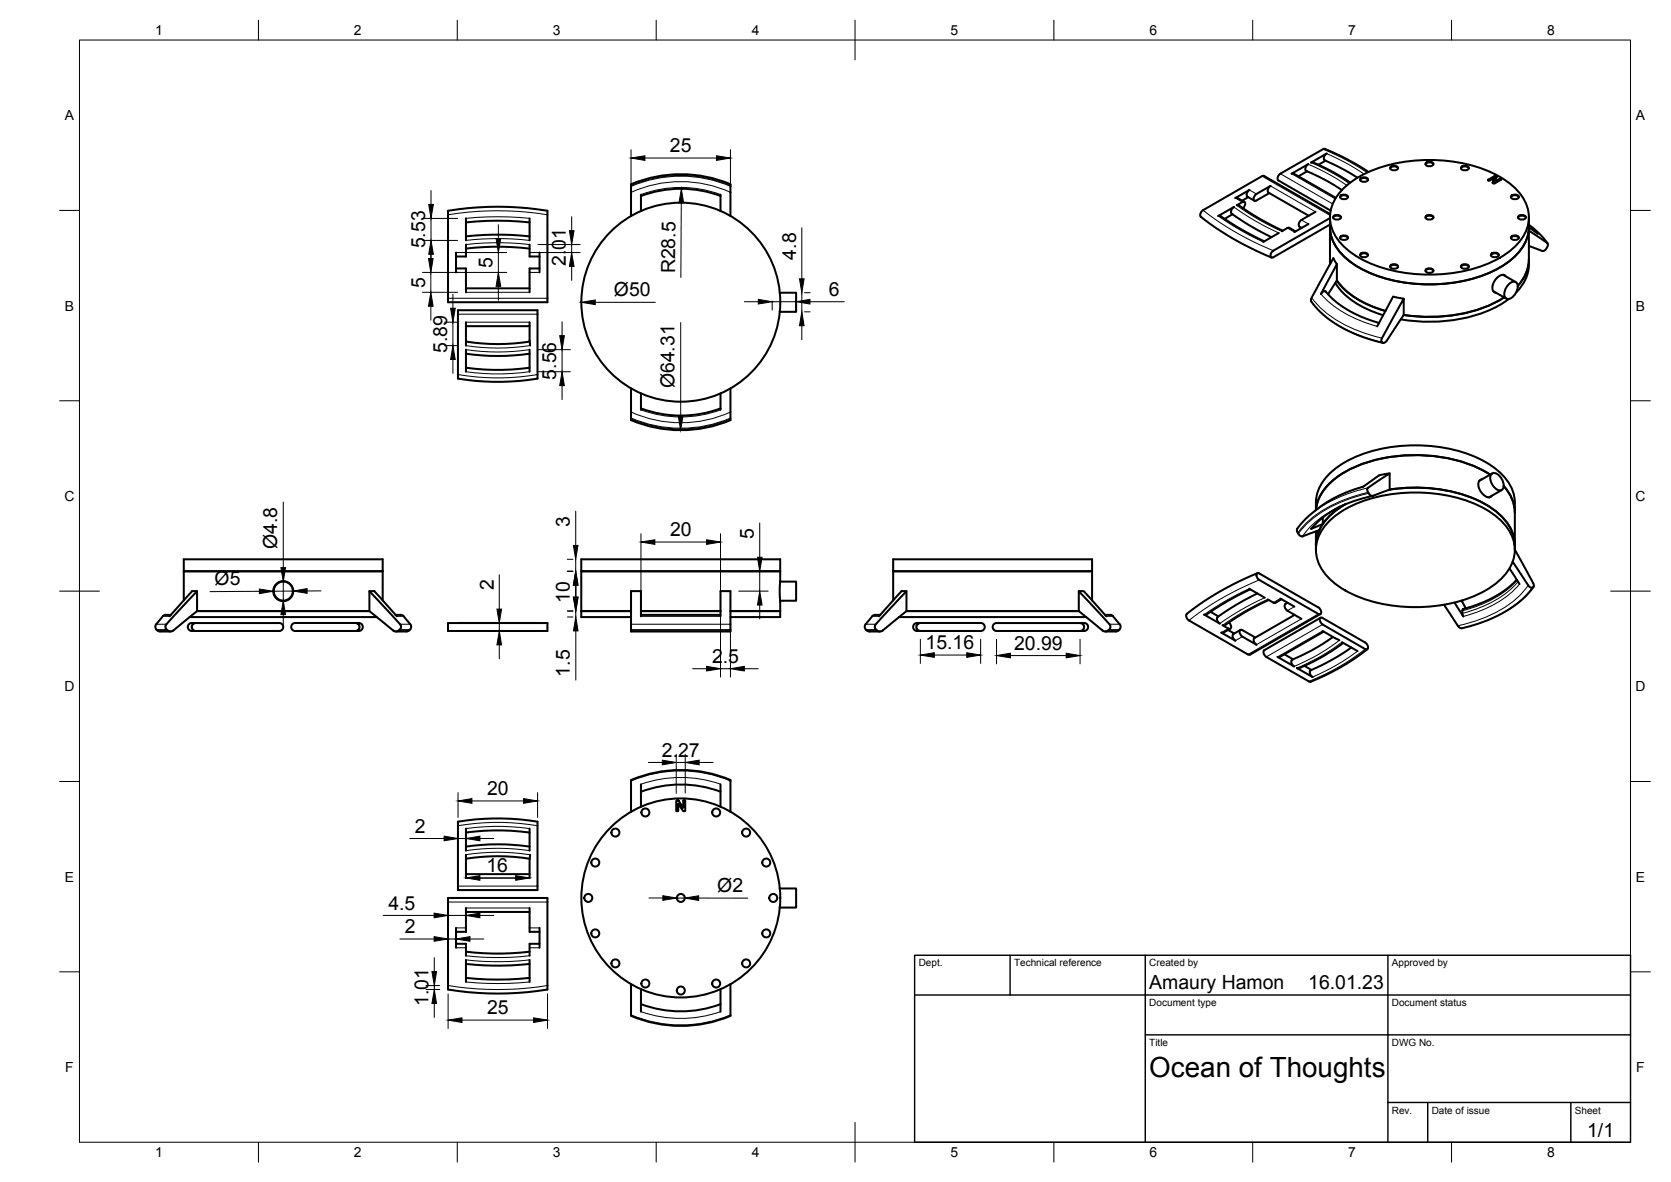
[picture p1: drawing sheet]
<svg xmlns="http://www.w3.org/2000/svg" width="420mm" height="297mm" viewBox="0 0 420 297" stroke-linecap="round" stroke-linejoin="round" font-family="sans-serif">
<!-- layer: Visible -->
<g fill="none" stroke="#000" stroke-width=".51">
<path d="M112.6 53a66.6 66.6 0 0 1 25 .1v22.9h-25zM117.2 59.4l6.8-.4h4.6l4.6 .4M117.2 55.9a75.8 75.8 0 0 1 16 0M117.2 54.9v5.5M133.2 54.9v5.5M158.7 54.3v-7.8a30.9 30.9 0 0 1 25-.2v8M161.2 48.9v4.2M161.2 49.3a28.5 28.5 0 0 1 20 0M181.2 48.9v4.2M309.9 53.9l-2 1.1M310.6 49.8l3.6-2.1-.6 .6a.85 .85 0 0 0 .1 1.1l1.7 1M311.1 49.7l1.8 1"/>
<path d="M311.1 49.7l-.5 .1M312.4 50.8l-1.4 .8 .4-.1 5.3 3.5 5.9 3M312.4 50.8l.5-.1a1.1 1.1 0 0 1-.4 1.6M313.9 49.5l-1.6 .9M315.9 48.8l3.6-2.1-.6 .6a.85 .85 0 0 0 .1 1.1l10.1 5.8M317.8 44.2l16.7 9.6M317.8 44.2l-.5 .1-14.8 8.5-.5 .5-.2 .9 .1 .3 2.9 2.1 5 3.3 5.2 2.7 4.7 2.1M319.2 48.5l-3.3 1.9h-.5a1.2 1.2 0 0 1 .5-1.7M319.7 59.6l-5.6-3-4.4-2.9-.1-.8 .6-.9-3.9 2.3 .5-.1 4.6 3 6.5 3.4M321.4 45.3l13.2 7.6M321.5 58.6l-3.9 2.2M322.3 58.1l1.8-.9 1.7 1"/>
<path d="M324.8 43.7l4.1-2.4-.7 .9 .2 .7 5.4 2.6 3.6 2.3M325.3 43.6l10.6 6.1M325.3 43.6h-.5M328.7 43.1l-2.2 1.2M329 56.3l-3.5 2M330.8 53.2l-3.6 2.1a1.08 1.08 0 0 0-.6 1 1.08 1.08 0 0 0 .7 1M333.3 40.4l-1.8 1M334.4 57.1a11.7 11.7 0 0 0 5.9 9.2 37.1 37.1 0 0 0 25.8 4.7 26.1 26.1 0 0 0 15.9-7.8 9.8 9.8 0 0 0 2.4-6.1M334.4 54.8l-14.2 8.2-.6 .6-.1 .9 .2 .2h.4l14.3-8.3M334.4 54.6v11.8M335.2 54.7a1.24 1.24 0 0 1 2 0M335.2 54.4l1-.4a.73 .73 0 0 1 .9 .8l-.9 .4a.73 .73 0 0 1-1-.8z"/>
<path d="M336.9 49.5a1.24 1.24 0 0 1 2 0M336.9 59.8a1.24 1.24 0 0 1 2 0M337 49.3l.9-.4a.73 .73 0 0 1 1 .8l-1 .4a.73 .73 0 0 1-.9-.8zM337 59.5l.9-.4a.73 .73 0 0 1 1 .8l-1 .4a.73 .73 0 0 1-.9-.8zM337.5 47.7a28.5 28.5 0 0 1 16.9-7.2 38.3 38.3 0 0 1 22.7 3.9 14 14 0 0 1 7.1 8.3 10 10 0 0 1-4.1 10 32.1 32.1 0 0 1-19.7 6.3 35.6 35.6 0 0 1-20.3-5.2 11.2 11.2 0 0 1-5.7-9.8 10.1 10.1 0 0 1 3.1-6.3zM341.3 44.7l-4.4-2.6-3.9-1.8-.1-.3 .1-.7 .6-.7-4 2.3 .5-.1 3.5 1.6 5.9 3.5M342 45.2a1.24 1.24 0 0 1 2 0M342 44.9l1-.4a.73 .73 0 0 1 .9 .8l-.9 .4a.73 .73 0 0 1-1-.8zM344.1 43.2l-5.2-3.1-6-2.7-11 6.2-.5 .7a.85 .85 0 0 0 0 1M349.5 42.3a1.24 1.24 0 0 1 2 0M349.6 42l.9-.4a.73 .73 0 0 1 1 .8l-1 .4a.73 .73 0 0 1-.9-.8zM358.4 41.3a1.24 1.24 0 0 1 2 0"/>
<path d="M358.4 54.7a1.24 1.24 0 0 1 2 0M358.5 41l.9-.4a.73 .73 0 0 1 1 .8l-1 .4a.73 .73 0 0 1-.9-.8zM358.5 54.4l.9-.4a.73 .73 0 0 1 1 .8l-1 .4a.73 .73 0 0 1-.9-.8zM367.3 42.3a1.24 1.24 0 0 1 2 0M367.4 42l.9-.4a.73 .73 0 0 1 1 .8l-1 .4a.73 .73 0 0 1-.9-.8zM375.3 45.9v.1M375.9 44.2l-1.8 1.1 .4 .1 1.3-.7-.5 1.2 .5-1.2M375.9 44.4l-1.7 .9M376.3 44.5l-.4-.1v-.2l.4 .2-.4 1.2M377.5 45.1h-.4l-1.2 .7v-.2l1.2-.7 .4 .1-1.7 1.1h-.4l-.1-.3M379.9 59.8a1.24 1.24 0 0 1 2 0M379.9 49.5a1.24 1.24 0 0 1 2 0"/>
<path d="M380 59.5l.9-.4a.73 .73 0 0 1 .9 .8l-.9 .4a.73 .73 0 0 1-.9-.8zM380 49.3l.9-.4a.73 .73 0 0 1 .9 .8l-.9 .4a.73 .73 0 0 1-.9-.8zM381.7 54.7a1.24 1.24 0 0 1 2 0M381.8 54.4l.9-.4a.73 .73 0 0 1 .9 .8l-.9 .4a.73 .73 0 0 1-.9-.8zM384.4 54.6v11.9a10.1 10.1 0 0 1-3.2 7M384.4 58l4.7 3.1 .1 .3-.4 1.2-.7 .5-3.7-1.3M384.4 57.1l2.3 1.7M384.4 56.5l2.6 2.2 2.1 2.5M114.7 67.5h2.5v6M114.7 63.5v5M115.1 78h20v17a53.5 53.5 0 0 1-20 0zM117.2 61.5v3h-2.5"/>
<path d="M117.2 62.5l6.8-.5 4.6 .1 4.6 .4M117.2 72.5h16M133.2 61.5v3h2.5M135.7 67.5h-2.5v6M135.7 63.5v5M196 73.6h4.2v4.8h-4.2M333.9 73.9l2.2-3.4v-4.1l-4 7.5 .6-.6 .5-.1 2.9 2.8 2.9 2 3.5 1.7 4.3 1.5M334.4 65.2l.1 1.1M335.7 71.1a20.6 20.6 0 0 0 12.1 8.1M336.1 70.5a21.8 21.8 0 0 0 12.3 7.6M336.1 66.4l-.8-1.5-5.5 9.9-.1 .9 1.6 2 1.4 1.3 3.9 2.9 2.4 1.2 2.9 1.3 5.8 1.8M342 64.2a1.24 1.24 0 0 1 2 0"/>
<path d="M342 63.8l1-.3a.73 .73 0 0 1 .9 .8l-.9 .4a.73 .73 0 0 1-1-.9zM349.5 67.1a1.24 1.24 0 0 1 2 0M349.6 66.7l.9-.3a.73 .73 0 0 1 1 .8l-1 .3a.73 .73 0 0 1-.9-.8zM352.9 75.1l-2.6-.5-4 7.4M353 75.1v4l-4.3 6.5-.5 .5-.5 .1-.3-.3v-.7zM358.4 68.1a1.24 1.24 0 0 1 2 0M358.5 67.8l.9-.4a.73 .73 0 0 1 1 .8l-1 .4a.73 .73 0 0 1-.9-.8zM367.3 67.1a1.24 1.24 0 0 1 2 0M367.4 66.7l.9-.3a.73 .73 0 0 1 1 .8l-1 .3a.73 .73 0 0 1-.9-.8zM374.9 64.2a1.24 1.24 0 0 1 2 0M374.9 63.8l1-.3a.73 .73 0 0 1 .9 .8l-.9 .4a.73 .73 0 0 1-1-.9zM375.5 73.2l3.2 1.8"/>
<path d="M377.9 69.1l3.2 1.8M378.2 74.7a37.8 37.8 0 0 1-25.3 4.4M378.6 69.4l-.5-.3-.8 .1-.9 .6-.7 1-.4 1v1l.3 .5 .6 .3M379.4 75.1a35.3 35.3 0 0 1-23.6 5.6l-3.6-.4M379.5 71.3a1.21 1.21 0 0 1 1.6-.4 1.21 1.21 0 0 1 .5 1.6l-.5 1.2a2.11 2.11 0 0 1-2.4 1.3 2.12 2.12 0 0 1 0-2.7zM384.4 65.2a9.8 9.8 0 0 1-2.8 6.7M117.2 88.9a56.3 56.3 0 0 0 16 0M117.2 85.8a51 51 0 0 0 16 0M117.2 92.4l6.8 .5h4.6l4.6-.5M117.2 81v5.9M117.2 87.9v5.5M117.2 82h16"/>
<path d="M133.2 81l.1 5.8M133.2 87.9v5.5M158.7 97.6v7.9a31.2 31.2 0 0 0 25 .1v-8M161.2 98.9v4.1M181.2 98.9v4.1M181.2 102.6a28.5 28.5 0 0 1-20 0M346.8 119.5l-4 2.8M349.4 118.9l-2.6 .6M374.7 119.3a38.1 38.1 0 0 0-27.1-4.1 24.8 24.8 0 0 0-14.3 7.4 10 10 0 0 0-2.4 5.6 10.9 10.9 0 0 1 4.6-10.2 32.7 32.7 0 0 1 20.4-6.1 33.6 33.6 0 0 1 20.4 6.1 11.1 11.1 0 0 1 4.6 8.3v11.9M374.9 119.2a1.5 1.5 0 0 1 2.4 .6l.3 .6a2.12 2.12 0 0 1 0 2.7 2.11 2.11 0 0 1-2.4-1.4 2.69 2.69 0 0 1-.3-2.5zM375.2 119l-3.3 1.8M330.9 133.5v4.7"/>
<path d="M333.9 131.3a28.5 28.5 0 0 1 17-7.2 38.3 38.3 0 0 1 22.7 3.9 14 14 0 0 1 7.1 8.2 10 10 0 0 1-4.1 10 32.1 32.1 0 0 1-19.7 6.4 35.6 35.6 0 0 1-20.3-5.3 11.2 11.2 0 0 1-5.7-9.8 10.1 10.1 0 0 1 3-6.2zM334.3 129.7a10.3 10.3 0 0 0-3.4 7.2 11.5 11.5 0 0 1 5.8-9.2l1.6-1-2.2 1.4zM337 127.3l-4.3 2.6-3 3 2.9-1.2v-1.6M342.8 122.3l-5.4 1.9-3.8 2-4.5 3.5-2.1 2.1-.9 1.3 .4 1.1 .8 .6 4.4-1.6M343.8 122.7l5.6-3.7v4l-4.4 1.6-.9-.6-.3-.8zM345.1 124.6l-4.6 1.3-4 1.6M349.4 123a38.8 38.8 0 0 1 24.4 3.9 13 13 0 0 1 7 9l.1 1M372.7 120.4l-.7 .3-.3 .8 .1 1 .5 1 .6 .8 .9 .6 .8 .1 .5-.4M377.6 123.2l-3.2 1.8M378.1 122.2a10 10 0 0 1 2.8 6.6M380.9 138.1l4.7 8.5 .1 .7-.2 .3-.5 .1-.6-.4-4.1-6.1M39.3 156.9a1.32 1.32 0 0 0 .2 1.4 1.32 1.32 0 0 0 1.4 .4h2"/>
<path d="M41.7 154.5h1.3M41.7 154.5l-.8 .4-1.6 2M46.2 150.9v-7.3h50v7.3M46.2 140.6h50v3h-50zM47.5 156.9l.7-.3h22a1.01 1.01 0 0 1 1 1 1.01 1.01 0 0 1-1 1h-21a1.88 1.88 0 0 1-1.9-.6l-.1-.4zM47.7 155.1h47M49.2 156.6l-.6 .2-.4 .6 .3 .8 .7 .4M49.6 148.6v5l-6 4.9-.6 .2-.8-.2-.6-.7 .2-.9zM49.6 148.6a1.68 1.68 0 0 0-2 .7l-4.9 5.6M73.5 156.9l.7-.3h15.2a1.48 1.48 0 0 1 1.8 1 1.49 1.49 0 0 1-1.8 1h-15.2a1.01 1.01 0 0 1-.9-.7 1.01 1.01 0 0 1 .2-1zM89.4 156.6l.7 .2 .3 .7-.2 .7-.8 .4M92.9 148.6l7.7 8.3 .2 .4-.1 .7-.7 .6h-1l-5.1-4.2a2.67 2.67 0 0 0-2.6-.8h-41.7h43.3v-5a1.68 1.68 0 0 1 1.9 .7l5 5.6"/>
<path d="M99.5 154.5h1.2M100.7 154.5l.8 .4 1.6 2M103.2 156.9a1.32 1.32 0 0 1-.2 1.4 1.32 1.32 0 0 1-1.5 .4h-1.9M112.6 156.6h25v2h-25zM115.1 156.6h20M115.1 156.6h.1M146.2 153.6h12.5M146.2 140.6h50v3h-50zM158.7 155.1h-12.5v-11.5h50l-.2 4.2 .2 7.3h-12.5M161.2 153.6h20M161.2 154.9v-6.3h-2.5v10.1h25v-10.1h-2.5v6.3M161.2 154.5h20"/>
<path d="M183.7 153.6h12.5M196.2 146.2h4v4.8h-4M217.7 156.9a1.32 1.32 0 0 0 .1 1.4 1.32 1.32 0 0 0 1.5 .4h1.9M221.3 154.5l-1.8 .2-1.8 2.2M224.6 150.9v-7.3h50v7.3M224.6 140.6h50v3h-50zM226.1 155.1h47M227.9 148.6l-7.7 8.3-.2 .4 .1 .7 .7 .6h1l5.1-4.2a2.67 2.67 0 0 1 2.6-.8h41.8h-43.4v-5a1.68 1.68 0 0 0-1.9 .7l-5 5.6M231.4 156.6a1.19 1.19 0 0 0-1.4 .2 1.19 1.19 0 0 0-.1 1.5l.7 .3h16a1.01 1.01 0 0 0 1-1 1.01 1.01 0 0 0-1-1h-15.4l-.6 .4-.2 .6 .4 .7 .6 .3M250.6 158.6h22M250.6 156.6h22M250.6 156.6a1.01 1.01 0 0 0-1 1 1.01 1.01 0 0 0 1 1"/>
<path d="M271.3 148.6l7.7 8.3 .2 .9-.6 .7-.8 .2-.6-.2-5.9-4.9zM271.3 148.6a1.68 1.68 0 0 1 1.9 .7l5 5.6M271.6 156.6l.6 .2 .4 .6-.2 .8-.8 .4M272.6 156.6a1.01 1.01 0 0 1 1 1 1.01 1.01 0 0 1-1 1M277.8 154.5h1.6l.5 .4M279.9 154.9l1.6 2M281.3 158.4l-.7 .3h-2.7M281.5 158.2l-.2 .2M281.5 156.9a1.01 1.01 0 0 1 0 1.3M304.4 153.7l2 1.2M308.8 158.3l1.5 .9M309.4 158l-1.8 1h-.5l3.5 2"/>
<path d="M310.1 159.3a1.2 1.2 0 0 0 .5 1.7M311.9 158.3l-1.8 1M312.4 160l3.5 2M312.4 158.4l3.2 1.8M312.4 158.3h-.5a1.2 1.2 0 0 0 .5 1.7M314.1 147.9l3.9 2.3M314.4 148.1l-5.5 2.8-5.6 3.6h-.5l3.9 2.2-.7-.9 .1-.7 4.8-3.2 5.3-2.8M316.2 144l-6.5 3-6.4 3.7-5 3.6-.1 .5 .3 .7 .4 .4 15.3 8.7 17.8-10.3M319 150.8l-6 3.1-5.1 3.3-.5-.1 1.5 .8 .4 .1a1.1 1.1 0 0 0-.3-1.6M321.9 150.4l3.6 2M322.2 150.6l-1.7 .9-1.8-.9M323.2 151.8a1.2 1.2 0 0 0 .5 1.7l3.5 2"/>
<path d="M323.8 151.5l-.6 .3M325.5 154.5l-10.1 5.8a1.2 1.2 0 0 0 .5 1.7M331.5 152.7l-14.9-8.6-.3-.1-.3 .2v.8l.5 .7 15 8.6M331.5 152.6l.5 .6a.73 .73 0 0 1-.2 1.2l-.3-.1M332 155.2l-14.1 8.2a1.2 1.2 0 0 0 .5 1.7l11.1 6.3 4.1-1.8 3.5-1.9 3.4-2.1 3.3-2.5M332.5 155.3l10.8 6.2 .6 .9v.6l-.2 .2-.4-.1-10.8-6.2M332.5 158.6l4.3 2.3M332.6 155.3l-.5-.1a1.2 1.2 0 0 0 .5 1.7M332.8 158.7l-11.1 6.4h-.5l4.2 2.4-.7-1 .1-.7 5.8-2.8 4.6-2.9M367.5 150.9l1.1 2M379.6 142.8l2.5 4M381.4 145.7l-2.5 2.2-3.3 2.2-4.2 1.9-3.5 1.1-.2 .3v.9l.2 .6-2.2-3.5"/>
<path d="M385.6 147.5l-1.7 2-1.5 1.5-3.9 2.7-4.4 2.2-3.5 1.2-3 .8-.5-.1-.4-.4-3.6-5.4M322.9 164.4l2.2 1.3M328 167.3l1.8 1.1M337.4 161.4l4 2.2M337.8 161.6l-3 2.1-2.9 1.7-4.7 2.3-.7 .3-.4-.1 3.9 2.2-.6-.8 .1-.8 5.2-2.5 5.1-3.3M158.7 196.1v7.9M161.2 197.1v5.7M161.2 199a28.5 28.5 0 0 1 20 0M181.2 197.1v5.7M183.7 196.1v7.9M183.7 196a32.2 32.2 0 0 0-25 0M115.1 206.5a52.1 52.1 0 0 1 20 .1v17.1h-20z"/>
<path d="M117.2 212.8a56.3 56.3 0 0 1 16 0M117.2 215.8a51 51 0 0 1 16 0M117.2 209.2l6.8-.5 4.6 .1 4.6 .4M117.2 208.2v5.6M117.2 214.8v5.9M117.2 219.7h16M133.2 208.2v5.6M133.3 214.8l-.1 5.9M170.1 201.2h.5l1.2 1.8v-1.7l.2-.2 .3 .1v2.4l-.2 .2-.4-.1-1.2-1.7v1.7l-.1 .2-.3-.1zM112.6 225.7h25v22.9a70.2 70.2 0 0 1-25 0zM114.7 237.2h2.5v3M114.7 233.2v5"/>
<path d="M117.2 228.2v6h-2.5M117.2 239.2l6.8 .4h4.6l4.6-.4M117.2 229.2h16M133.2 228.2v6h2.5M135.7 237.2h-2.5v3M135.7 233.2v5M196 223.3h4.2v4.8h-4.2M117.2 242.2l6.8 .5 4.6-.1 4.6-.4M117.2 245.8a75.8 75.8 0 0 0 16 0M117.2 241.2v5.6M133.2 241.2v5.6M158.7 247.3v7.9a31.2 31.2 0 0 0 25 .1v-8"/>
<path d="M161.2 248.6v5.6M161.2 252.3a28.5 28.5 0 0 0 20 0M181.2 248.6v5.6"/>
<circle cx="171.2" cy="75.9" r="25"/>
<circle cx="71.2" cy="148.6" r="2.5"/>
<circle cx="71.2" cy="148.5" r="2.4"/>
<circle cx="149.7" cy="216.8" r="1.01"/>
<circle cx="154.7" cy="209.2" r="1.01"/>
<circle cx="162.3" cy="204.2" r="1.01"/>
<circle cx="180.1" cy="204.2" r="1.01"/>
<circle cx="187.6" cy="209.2" r="1.01"/>
<circle cx="192.7" cy="216.8" r="1.01"/>
<circle cx="147.9" cy="225.7" r="1.01"/>
<circle cx="149.7" cy="234.6" r="1.01"/>
<circle cx="171.2" cy="225.7" r="25"/>
<circle cx="171.2" cy="225.7" r="1.01"/>
<circle cx="192.7" cy="234.6" r="1.01"/>
<circle cx="194.4" cy="225.7" r="1.01"/>
<circle cx="154.7" cy="242.1" r="1.01"/>
<circle cx="162.3" cy="247.2" r="1.01"/>
<circle cx="171.2" cy="248.9" r="1.01"/>
<circle cx="180.1" cy="247.2" r="1.01"/>
<circle cx="187.6" cy="242.1" r="1.01"/>
</g>
<!-- layer: Visible Narrow -->
<g fill="none" stroke="#000" stroke-width=".25">
<path d="M332.7 37.5a58.1 58.1 0 0 1 11.1 5.9M333.6 38.6l4.3 2 5.1 3.2M112.6 54a77.4 77.4 0 0 1 25 0M117.2 54.9l8-.4 8 .4M158.7 46.6a31.9 31.9 0 0 1 25 0M158.7 48.3a30.3 30.3 0 0 1 25 0M158.7 46.8a31.7 31.7 0 0 1 25 0M181.2 48.9a28.8 28.8 0 0 0-20 0M302.5 52.8a72.4 72.4 0 0 0 17.7 10.2M306.3 54.3l6.2 3.9 5.1 2.6M310.2 52a65.9 65.9 0 0 0 11.3 6.6M310.6 49.8l1.8 1"/>
<path d="M311 51.6a65 65 0 0 0 11.3 6.5M314.2 47.7l1.7 1.1M317.3 44.3l17.1 9.8M319.4 46.7l11.4 6.5M321.9 43.7l13.2 7.6M323.7 57.3l1.8 1M324.8 43.7l10.9 6.3M327.2 55.3l1.8 1M328.9 41.3l5.9 2.8 3.8 2.5M329.6 40.9l4.4 2 5.2 3.2M374.1 45.3h.1M374.2 45.1v.2"/>
<path d="M375.3 45.9v.1M375.7 44.3v.2M376.1 44.2v.2M376.2 44.3v.1M376.3 44.3v.2M377 45v.1M377.3 44.9v.2M377.4 44.9v.2M384.4 56.5l2.3 2.3M385.3 57.1a18.9 18.9 0 0 1 3.7 4M112.6 75h25M114.7 63.5h2.5"/>
<path d="M114.7 68.5h2.5M115.1 79h20M117.2 61.5l6.8-.5 4.6 .1 4.6 .4M117.2 60.4l6.8-.4h4.6l4.6 .4M117.2 73.5h16M133.2 63.5h2.5M133.2 68.5h2.5M329.8 74.8a27.2 27.2 0 0 0 14.3 9.3l3.4 .9M332.1 73.9a27.8 27.8 0 0 0 14.2 8.1M115.1 94.1a60.3 60.3 0 0 0 20 0M117.2 87.9a54.3 54.3 0 0 0 16 0M117.2 93.4l2.2 .3a57.4 57.4 0 0 0 13.8-.3"/>
<path d="M117.2 81h16M133.3 86.8a52.4 52.4 0 0 1-16.1 .1M336.9 82a38.9 38.9 0 0 0 10.6 4.1M337.1 82.1a38.7 38.7 0 0 0 10.6 4M158.7 105a31.7 31.7 0 0 0 25 0M161.2 103a28.8 28.8 0 0 0 20 0M183.7 103.5a30.3 30.3 0 0 1-25 0M183.7 105.3a31.9 31.9 0 0 1-25 0M336.5 127.5a22 22 0 0 0-9 7.3M337 127.3a21.6 21.6 0 0 0-7.3 5.6M342.8 122.3a32.5 32.5 0 0 0-11.4 5.5M344 122.6a35.4 35.4 0 0 0-13.9 6.3"/>
<path d="M344 123.7a31.2 31.2 0 0 0-16.9 9.2l-.8 1M344.1 124a31.1 31.1 0 0 0-16.9 9.2l-.7 .9M39.3 156.9h2.5M39.3 158.2h2.6M39.5 158.4h2.6M40.9 154.9h1.8M99.8 154.9h1.7M100.3 158.4h2.6M100.5 158.2h2.6M100.6 156.9h2.5M158.7 158.4h25M158.7 158.2h25"/>
<path d="M158.7 156.9h25M161.2 154.9h20M217.7 156.9h2.5M217.7 158.2h2.6M217.9 158.4h2.6M219.3 154.9h1.7M278.2 154.9h1.7M278.7 158.4h2.6M278.9 158.2h2.6M279 156.9h2.5M308.8 158l-1.7 1M312.4 160l-1.8 1"/>
<path d="M314.1 147.9l-5.2 2.7-6.1 3.9M316.6 145.7a73 73 0 0 0-17.6 10.2M318 150.2a67.7 67.7 0 0 0-11.3 6.5M318.7 150.6a66.8 66.8 0 0 0-11.3 6.5M321.9 150.4l-1.7 1M325.5 152.4l-1.8 1.1M327.2 155.5l-11.3 6.5M331.5 154.3l-17.7 10.2M332.5 158.6l-11.3 6.5M332.5 156.9l-14.1 8.2M381.5 145.8a26.8 26.8 0 0 1-13.8 7.7M381.7 146.2a26.3 26.3 0 0 1-14 8"/>
<path d="M382.1 146.8a26.4 26.4 0 0 1-14.2 8.1M384.2 147.1a25.7 25.7 0 0 1-14.2 9.3l-3.4 .9M385.3 147.7a21.5 21.5 0 0 1-7.1 6.1M385.5 147.6a21.6 21.6 0 0 1-7.1 6.1M336.8 160.9a48.3 48.3 0 0 1-11.4 6.6M337.4 161.4a48.9 48.9 0 0 1-11.3 6.5M341.4 163.6a53.9 53.9 0 0 1-11.4 6.5M343.3 163.1a56.6 56.6 0 0 1-14.2 8.1M158.7 196.3a31.9 31.9 0 0 1 25 0M161.2 197.1a30.3 30.3 0 0 1 20 0M115.1 207.5a60.3 60.3 0 0 1 20 0M117.2 213.8a54.3 54.3 0 0 1 16 0"/>
<path d="M117.2 208.2l2.2-.3a57.4 57.4 0 0 1 13.8 .3M117.2 214.8a52.4 52.4 0 0 1 16.1 0M112.6 226.7h25M114.7 238.2h2.5M114.7 233.2h2.5M115.1 222.7h20M117.2 220.7h16M117.2 228.2h16M133.2 238.2h2.5M133.2 233.2h2.5M112.6 247.7a77.4 77.4 0 0 0 25 0M117.2 241.2l6.8 .5 4.6-.1 4.6-.4"/>
<path d="M117.2 246.8l8 .4 8-.4M117.2 240.2l6.8 .4h4.6l4.6-.4M161.2 254.2a30.3 30.3 0 0 0 20 0M183.7 255a31.9 31.9 0 0 1-25 0"/>
</g>
<!-- layer: BORDER -->
<g fill="none" stroke="#000" stroke-width=".25">
<path d="M20 10.1h390v276.9h-390zM65 5.1v5M115 5.1v5M165 5.1v5M215 5.1v10M265 5.1v5M315 5.1v5M365 5.1v5M15 52.9h5M410 52.9h5M15 100.7h5M410 100.7h5"/>
<path d="M15 148.6h10M405 148.6h10M15 196.4h5M410 196.4h5M15 244.2h5M410 244.2h5M65 287v5M115 287v5M165 287v5M215 282.1v9.9M265 287v5M315 287v5"/>
<path d="M365 287v5"/>
</g>
<!-- layer: TITLEBLOCK -->
<path d="M230 240.1h180v46.9h-180zM230 250h180M254 240.1v9.9M288 240.1v46.9M349 240.1v46.9M288 260.1h122M349 277.1h61M359 277.1v9.9M395 277.1v9.9" fill="none" stroke="#000" stroke-width=".36"/>
<!-- layer: FD_Dimensions -->
<g fill="none" stroke="#000" stroke-width=".25">
<path d="M158.7 37.6v8.7M162.2 39.7h18M183.7 37.6v8.7M106.3 54.9h8.8M108.4 47.9v3.5M108.4 54.9v5.5M125.3 56.5v3.5M143.7 54.4v3.6M171.3 51l-.1 18.7M201.6 57.2v12.9M106.2 68.5h8.9M106.2 73.5h8.9"/>
<path d="M106.3 60.4h8.8M108.3 61.5v3.5M108.3 68.5v5M108.3 77v3.5M108.4 63.9v3.5M113.9 74v3.5M116.8 68.5h10.6M116.8 63.5h10.6M125.3 63.5v5M125.3 72v3.5M135.3 63.5h10.6M135.3 61.5h10.6"/>
<path d="M143.7 61.5v2M143.7 67v3.5M149.7 76h15.1M187.2 75.8h3.5M194.2 75.7v2.2M194.2 75.8h6M200.2 75.7v2.2M201.6 73.6v4.8M202.3 78.4h1.4M202.3 73.6h1.4M203.7 75.8h8.6M111.8 81h3.3"/>
<path d="M111.8 86.9h3.3M113.9 81v5.9M113.9 90.3v3.5M135.3 93.4h8.1M135.3 87.9h8.1M141.3 80.9v3.5M141.3 87.9v5.5M141.3 96.9v3.5M171.2 81.1v23.5M201.6 81.9v3.5M71.2 126.2v16.4M144.8 128.5v8.6"/>
<path d="M161.2 134.1v18.7M164.7 136.2h13M181.2 134.1v36M191 131.4v8.6M65.2 148.6l-12.4 .1M71.2 146.2v4.7M71.2 154.5v3.5M73.7 148.5l-5 .1M80.7 148.5h-3.5M123.4 158.5h12.2M123.4 156.6h12.2M125.5 144.4v8.7"/>
<path d="M125.5 156.6v1.9M142.6 143.6h1.5M142.6 140.6h1.5M142.6 153.6h1.5M142.7 155.1h1.4M144.8 140.6v3M144.8 146.6v4M144.8 153.6v1.5M144.8 158.5v12.4M183.7 150.7v19.4M185.8 148.6h7.3M188.9 143.6h5.2"/>
<path d="M191 143.6v5M191 152v3.6M125.5 162.1v3.5M174.2 168h3.5M181.2 168h2.5M187.2 168h3.5M231.4 160.6v6.1M234.9 164.6h8.2M246.6 160.6v6.1M250.6 160.7v6.1M254.1 164.7h14M271.6 160.7v6.1"/>
<path d="M115.2 199.2v6.2M135.2 199.2v6.2M163 191.6h3.5M170 189.5v9.9M170 191.6h2.3M172.3 189.5v9.8M175.8 191.6h3.5M103 210.7h8.7M115.2 210.7h2M118.7 201.3h13M120.7 210.7h3.5M96.3 230h12.9"/>
<path d="M100.5 236h8.7M112.7 228.8v9.3M112.7 236h2M112.7 230h4.5M114.7 235.3v2.8M118.2 236h3.5M120.7 220.6h9M120.7 230h3.5M163.2 225.7h3.5M170.2 225.7h2M175.7 225.7h12.3M107.1 247.7h3.5"/>
<path d="M107.1 248.7h3.5M109.2 240.7v3.5M109.2 247.7v1M109.2 252.2v3.5M112.7 249.8v8.7M116.2 256.4h18M137.7 249.8v8.7"/>
</g>
<g fill="#000" stroke="#000" stroke-width=".25">
<path d="M158.7 39.7l3.5-.6v1.2zM180.2 39.1l3.5 .6-3.5 .6zM107.8 51.4h1.2l-.6 3.5zM124.7 60h1.2l-.6 3.5zM143.2 58h1.1l-.6 3.5zM171.3 47.5l.6 3.5h-1.2zM108.3 73.5l.6 3.5h-1.2zM107.7 65h1.2l-.6 3.5zM108.4 60.4l.6 3.5h-1.2zM113.3 77.5h1.2l-.6 3.5zM125.3 68.5l.6 3.5h-1.2zM143.7 63.5l.6 3.5h-1.1z"/>
<path d="M146.2 76l3.5-.6v1.1zM190.7 75.2l3.5 .6-3.5 .6zM201 70.1h1.2l-.6 3.5zM200.2 75.8l3.5-.6v1.2zM113.9 86.9l.6 3.4h-1.2zM141.3 93.4l.6 3.5h-1.2zM140.7 84.4h1.2l-.6 3.5zM201.6 78.4l.6 3.5h-1.2zM170.6 104.6h1.1l-.6 3.5zM144.2 137.1h1.1l-.5 3.5zM161.2 136.2l3.5-.6v1.2zM177.7 135.6l3.5 .6-3.5 .6z"/>
<path d="M65.2 148l3.5 .6-3.5 .6zM71.2 150.9l.6 3.6h-1.2zM70.6 142.6h1.2l-.6 3.6zM73.7 148.5l3.5-.6v1.2zM124.9 153.1h1.2l-.6 3.5zM144.8 143.6l.5 3.5h-1.1zM144.2 150.1h1.1l-.5 3.5zM144.2 150.1h1.2l-.6 3.5zM144.8 155.1l.6 3.4h-1.2zM191 148.6l.6 3.4h-1.1zM190.5 140h1.1l-.6 3.6zM125.5 158.5l.6 3.6h-1.2z"/>
<path d="M177.7 167.5l3.5 .5-3.5 .6zM183.7 168l3.5-.5v1.1zM231.4 164.6l3.5-.6v1.2zM243.1 164l3.5 .6-3.5 .6zM250.6 164.7l3.5-.5v1.1zM268.1 164.2l3.5 .5-3.5 .6zM166.5 191l3.5 .6-3.5 .6zM172.3 191.6l3.5-.6v1.2zM111.7 210.1l3.5 .6-3.5 .6zM115.2 201.3l3.5-.6v1.2zM117.2 210.7l3.5-.6v1.2zM131.7 200.7l3.5 .6-3.5 .6z"/>
<path d="M109.2 235.4l3.5 .6-3.5 .5zM109.2 229.5l3.5 .5-3.5 .6zM114.7 236l3.5-.6v1.1zM117.2 220.6l3.5-.5v1.1zM117.2 230l3.5-.5v1.1zM129.7 220.1l3.5 .5-3.5 .6zM166.7 225.1l3.5 .6-3.5 .6zM172.2 225.7l3.5-.6v1.2zM108.6 244.2h1.2l-.6 3.5zM109.2 248.7l.6 3.5h-1.2zM112.7 256.4l3.5-.6v1.1zM134.2 255.8l3.5 .6-3.5 .5z"/>
</g>
<text font-size="7" x="289" y="270.6">Ocean of Thoughts</text>
<g font-size="4.9">
<text x="168.5" y="38.3">25</text>
<text x="106.9" y="62.4" transform="rotate(-90 106.9 62.4)">5.53</text>
<text x="200.2" y="65.2" transform="rotate(-90 200.2 65.2)">4.8</text>
<text x="123.8" y="67.3" transform="rotate(-90 123.8 67.3)">5</text>
<text x="142.3" y="66.8" transform="rotate(-90 142.3 66.8)">2.01</text>
<text x="169.8" y="68.7" transform="rotate(-90 169.8 68.7)">R28.5</text>
<text x="106.9" y="72.3" transform="rotate(-90 106.9 72.3)">5</text>
<text x="154.4" y="74.4">Ø50</text>
<text x="208.4" y="74.4">6</text>
<text x="112.4" y="88.7" transform="rotate(-90 112.4 88.7)">5.89</text>
<text x="139.9" y="95.4" transform="rotate(-90 139.9 95.4)">5.56</text>
<text x="169.6" y="97.6" transform="rotate(-90 169.6 97.6)">Ø64.31</text>
<text x="69.7" y="138" transform="rotate(-90 69.7 138)">Ø4.8</text>
<text x="143.3" y="132.4" transform="rotate(-90 143.3 132.4)">3</text>
<text x="168.5" y="134.8">20</text>
<text x="189.6" y="135.4" transform="rotate(-90 189.6 135.4)">5</text>
<text x="54" y="147.1">Ø5</text>
<text x="124.1" y="148.3" transform="rotate(-90 124.1 148.3)">2</text>
<text x="143.3" y="151.4" transform="rotate(-90 143.3 151.4)">10</text>
<text x="179" y="166.6">2.5</text>
<text x="232.7" y="163.2">15.16</text>
<text x="255" y="163.3">20.99</text>
<text x="143.3" y="170.1" transform="rotate(-90 143.3 170.1)">1.5</text>
<text x="166.4" y="190.2">2.27</text>
<text x="122.5" y="199.8">20</text>
<text x="104.3" y="209.3">2</text>
<text x="122.3" y="219.2">16</text>
<text x="180.4" y="224.2">Ø2</text>
<text x="97.7" y="228.6">4.5</text>
<text x="101.8" y="234.6">2</text>
<text x="289" y="248.5">Amaury Hamon</text>
<text x="329" y="248.5">16.01.23</text>
<text x="107.7" y="252.8" transform="rotate(-90 107.7 252.8)">1.01</text>
<text x="122.5" y="254.9">25</text>
<text x="399.1" y="285.7">1/1</text>
</g>
<g font-size="3.5">
<text x="39" y="8.8">1</text>
<text x="89" y="8.8">2</text>
<text x="139" y="8.8">3</text>
<text x="189" y="8.8">4</text>
<text x="239" y="8.8">5</text>
<text x="289" y="8.8">6</text>
<text x="339" y="8.8">7</text>
<text x="389" y="8.8">8</text>
<text x="16.3" y="30.2">A</text>
<text x="411.3" y="30.2">A</text>
<text x="16.3" y="78">B</text>
<text x="411.3" y="78">B</text>
<text x="16.2" y="125.9">C</text>
<text x="411.2" y="125.9">C</text>
<text x="16.2" y="173.7">D</text>
<text x="411.2" y="173.7">D</text>
<text x="16.3" y="221.6">E</text>
<text x="411.3" y="221.6">E</text>
<text x="16.4" y="269.4">F</text>
<text x="411.4" y="269.4">F</text>
<text x="39" y="290.8">1</text>
<text x="89" y="290.8">2</text>
<text x="139" y="290.8">3</text>
<text x="189" y="290.8">4</text>
<text x="239" y="290.8">5</text>
<text x="289" y="290.8">6</text>
<text x="339" y="290.8">7</text>
<text x="389" y="290.8">8</text>
</g>
<g font-size="2.5">
<text x="231" y="242.9">Dept.</text>
<text x="255" y="242.9">Technical reference</text>
<text x="289" y="242.9">Created by</text>
<text x="350" y="242.9">Approved by</text>
<text x="289" y="252.8">Document type</text>
<text x="350" y="252.8">Document status</text>
<text x="289" y="262.9">Title</text>
<text x="350" y="262.9">DWG No.</text>
<text x="350" y="279.9">Rev.</text>
<text x="360" y="279.9">Date of issue</text>
<text x="396" y="279.9">Sheet</text>
</g>
</svg>
